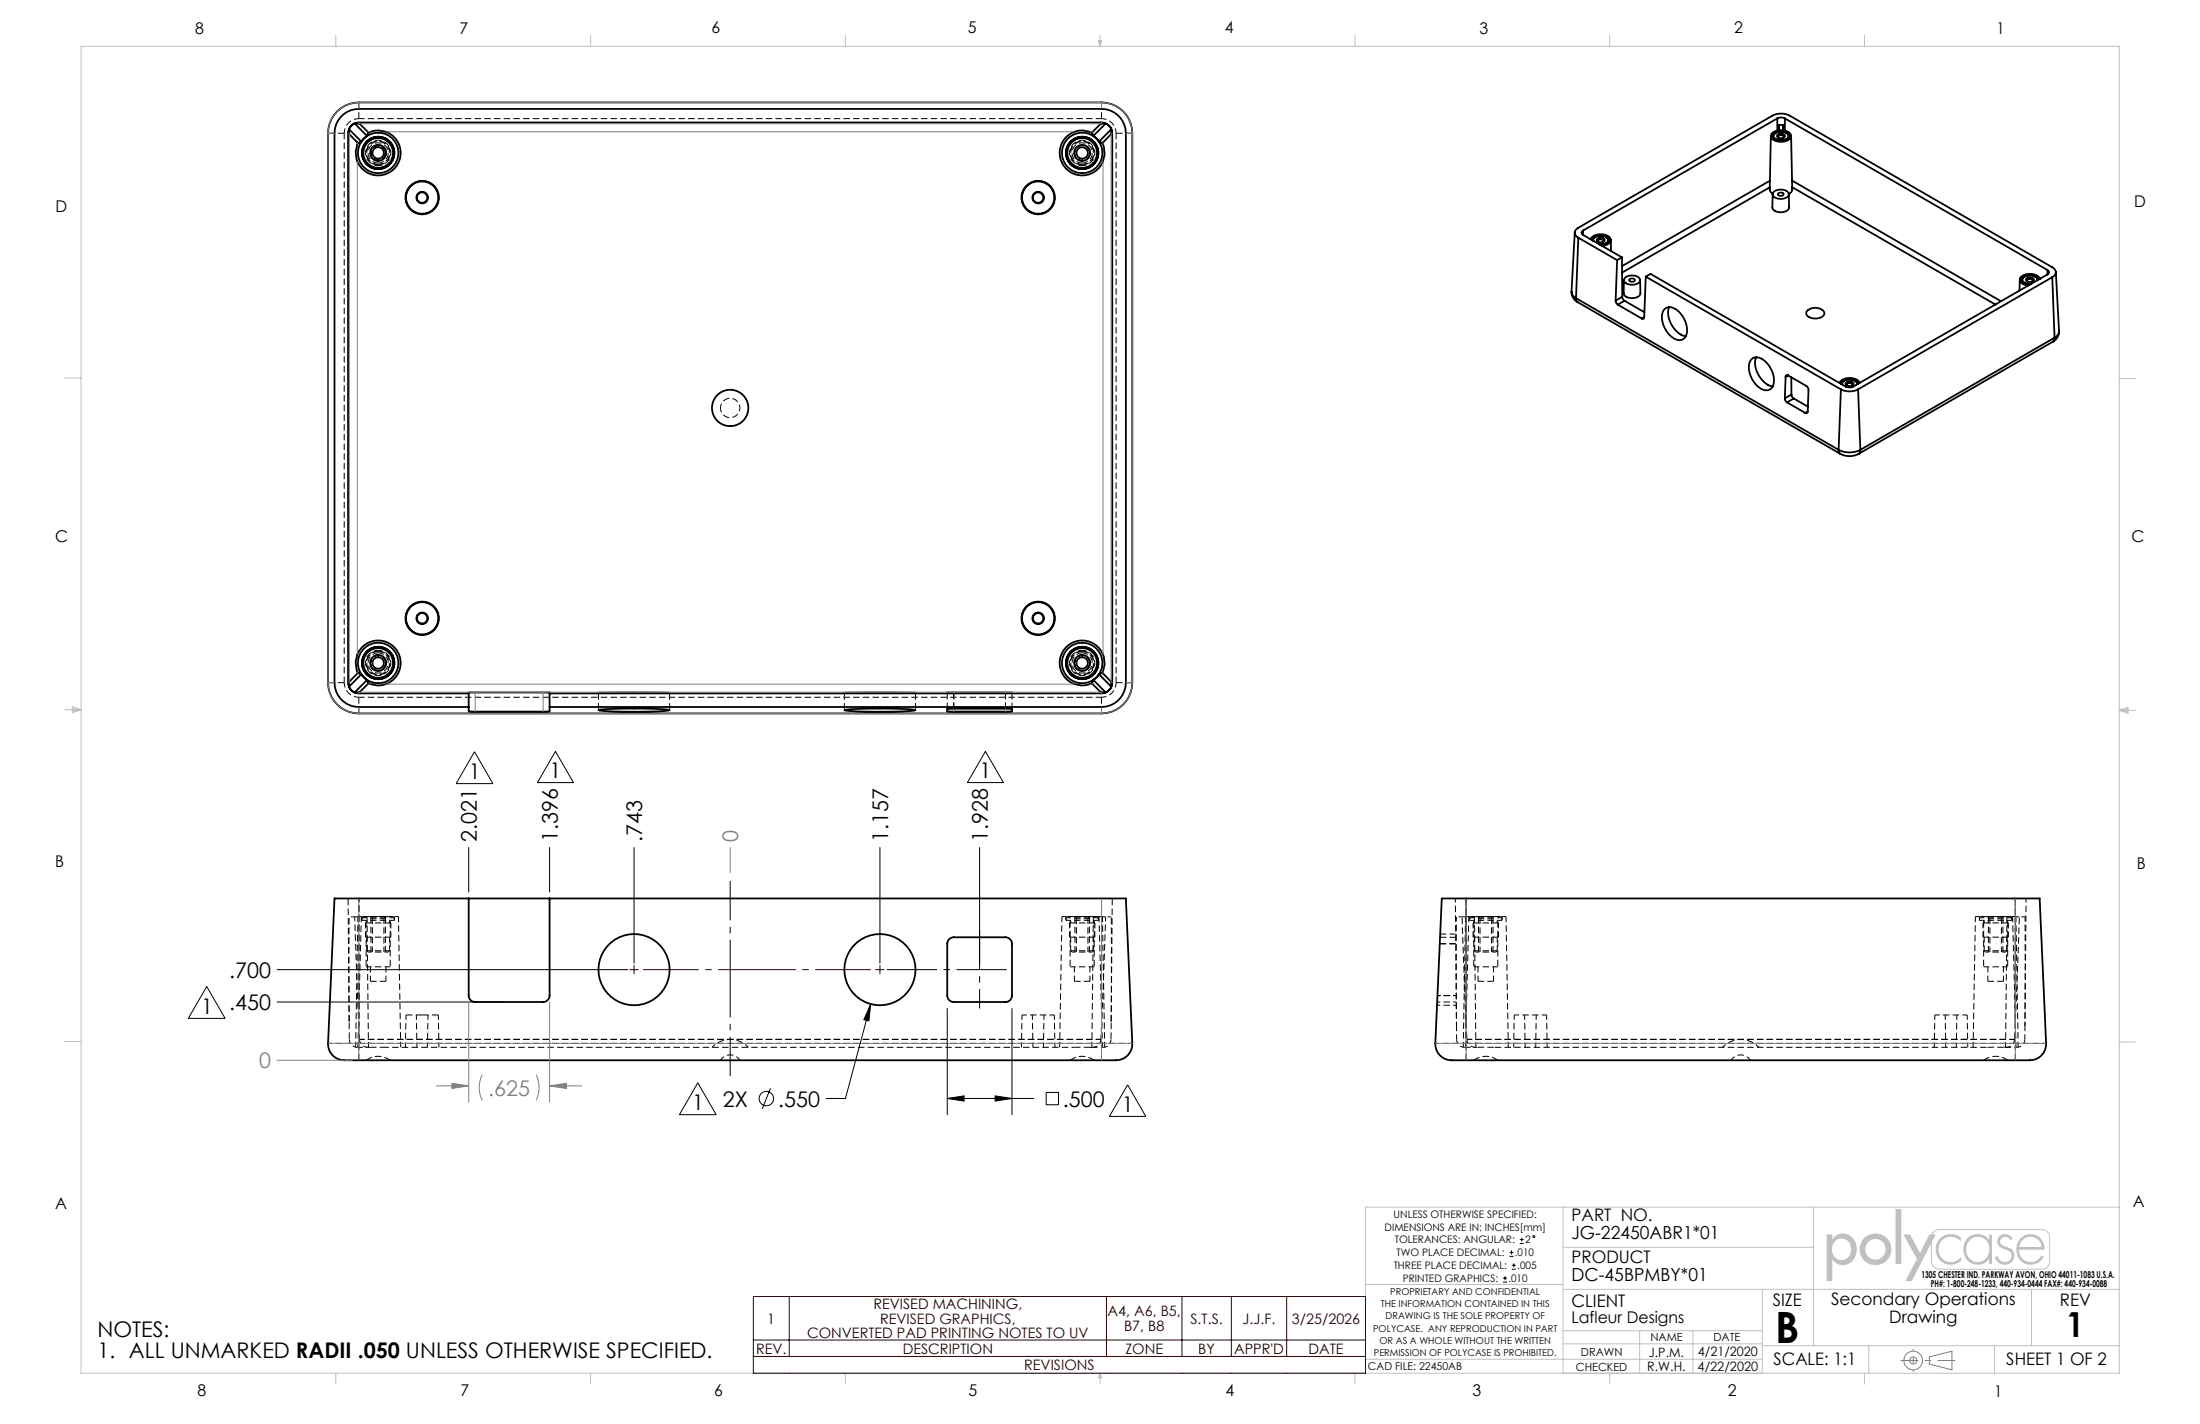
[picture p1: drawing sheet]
<svg xmlns="http://www.w3.org/2000/svg" width="432mm" height="279mm" viewBox="0 0 432 279" stroke-linecap="round" stroke-linejoin="round" font-family="sans-serif">
<g fill="none" stroke="#000" stroke-width=".2" stroke-dasharray="1.3 .6" stroke-dashoffset=".3" stroke-linecap="butt">
<path d="M67.6 26.1a2.87 2.87 0 0 1 2.8-2.8M74.2 32.3a2.25 2.25 0 0 0 2.1-3.3 2.25 2.25 0 0 0-3.8-.4 2.25 2.25 0 0 0 1.2 3.6l.5 .1M212.4 32.3a2.25 2.25 0 0 1-2-3.3 2.25 2.25 0 0 1 3.7-.4 2.25 2.25 0 0 1-1.1 3.6l-.6 .1M216.2 23.3a2.87 2.87 0 0 1 2.9 2.8M70.4 136.8a2.87 2.87 0 0 1-2.8-2.9M74.2 127.8a2.25 2.25 0 0 1 2.1 3.2 2.25 2.25 0 0 1-3.8 .5 2.25 2.25 0 0 1 1.2-3.6l.5-.1M212.4 127.8a2.25 2.25 0 0 0-2 3.2 2.25 2.25 0 0 0 3.7 .5 2.25 2.25 0 0 0-1.1-3.6l-.6-.1M219.1 133.9a2.87 2.87 0 0 1-2.9 2.9M72.6 179.8l.5 .5M210.8 179.8l.5 .5M290 179.8l.5 .5M390.1 179.8l.5 .5"/>
<path d="M72 183.9v2.6M75.4 180.3l.4-.5M76.5 186.5h-4.5M76.5 186.5v-2.6M77.4 180.1h-6.4M77.4 180.6h-6.4M79.7 199.1l-.1 6.4M81.7 199.1l.1 6.4M200.6 199.1h6.3M200.6 199.1l-.1 6.4M202.6 199.1l.1 6.4M209.2 180.6h6.4"/>
<path d="M209.2 180.1h6.4M210.2 186.5h4.4M210.2 183.9v2.6M213.5 180.3l.5-.5M214.6 186.5v-2.6M288.4 180.6h6.4M288.4 180.1h6.4M289.4 186.5h4.5M289.4 183.9v2.6M292.7 180.3l.5-.5M293.9 186.5v-2.6M297.2 199.1h6.4"/>
<path d="M297.2 199.1l-.1 6.4M299.2 199.1l.1 6.4M379.8 199.1h6.3M379.8 199.1l-.2 6.4M381.8 199.1l.1 6.4M389.4 183.9v2.6M392.8 180.3l.5-.5M393.9 186.5h-4.5M393.9 186.5v-2.6M394.9 180.1h-6.4M394.9 180.6h-6.4M70.5 203.9l-.1-2.6"/>
<path d="M70.5 203.9h145.6M83.9 205.5l.1-6.4M86.1 205.5l-.1-6.4M145.2 208a2.24 2.24 0 0 0-3.8 0M204.8 205.5l.1-6.4M207.1 205.5l-.2-6.4M216.1 203.9l.1-2.6M216.1 203.9h-145.6M285.9 203.9v-2.6M289.6 205.5a1.66 1.66 0 0 1-1.7-1.6M301.4 205.5l.1-6.4M303.7 205.5l-.1-6.4"/>
<path d="M343.6 208a2.24 2.24 0 0 0-3.9 0M384 205.5l.1-6.4M386.2 205.5l-.1-6.4M393.8 205.5a1.66 1.66 0 0 0 1.6-1.6M397.4 203.9v-2.6"/>
</g>
<g fill="none" stroke="#000" stroke-width=".2" stroke-dasharray="1.3 .6" stroke-dashoffset=".6" stroke-linecap="butt">
<path d="M74.2 31.5a1.52 1.52 0 0 0 1.4-2.1 1.52 1.52 0 0 0-2.5-.4 1.52 1.52 0 0 0 .7 2.5h.4M212.4 31.5a1.52 1.52 0 0 1-1.4-2.1 1.52 1.52 0 0 1 2.5-.4 1.52 1.52 0 0 1-.6 2.5h-.5M74.2 128.6a1.52 1.52 0 0 1 1.4 2.1 1.52 1.52 0 0 1-2.5 .4 1.52 1.52 0 0 1 .7-2.5h.4M212.4 128.6a1.52 1.52 0 0 0-1.4 2.1 1.52 1.52 0 0 0 2.5 .4 1.52 1.52 0 0 0-.6-2.5h-.5M69.6 179.9h-1.1M70.2 179.8h4M74.2 179.8h4M77.1 179.8h-5.8M209.5 179.8h5.8M218.1 179.9h-1.1M287 179.9h-1.2M288.7 179.8h5.8"/>
<path d="M394.6 179.8h-5.8M397.5 179.9h-1.2M282 197.2h3.8"/>
</g>
<g fill="none" stroke="#000" stroke-width=".2" stroke-dasharray="1.3 .6" stroke-dashoffset=".1" stroke-linecap="butt">
<path d="M70.4 23.3h145.8M74.2 32a1.99 1.99 0 0 0 1.8-2.8 1.99 1.99 0 0 0-3.3-.5 1.99 1.99 0 0 0 1 3.2l.5 .1M212.4 32a1.99 1.99 0 0 1-1.8-2.8 1.99 1.99 0 0 1 3.3-.5 1.99 1.99 0 0 1-1 3.2l-.5 .1M219.1 26.1v107.8M67.6 133.9v-107.8M74.2 128.1a1.99 1.99 0 0 1 1.8 2.8 1.99 1.99 0 0 1-3.3 .5 1.99 1.99 0 0 1 1-3.2l.5-.1M187.2 139.1v-3.1M187.2 136v3.1M197.4 136v3.1M197.4 139.1v-3.1M212.4 128.1a1.99 1.99 0 0 0-1.8 2.8 1.99 1.99 0 0 0 3.3 .5 1.99 1.99 0 0 0-1-3.2l-.5-.1M216.2 136.8h-145.8"/>
<path d="M75.7 192.5h-3M76.7 183.9h-5M76.7 181.1h-5M209.9 183.9h5M209.9 181.1h5M210.9 192.5h3M285.7 183.3h-3M285.7 183.9h-3.1M289.1 183.9h5M289.1 181.1h5M290.1 192.5h3M393.2 192.5h-3"/>
<path d="M394.2 181.1h-5M394.2 183.9h-5M72.7 205.5h3M210.9 205.5h3M216.2 204.7h-145.8M395.6 204.7h-107.8"/>
</g>
<g fill="none" stroke="#000" stroke-width=".2" stroke-dasharray="1.3 .6" stroke-dashoffset=".5" stroke-linecap="butt">
<path d="M74.2 32.5a2.49 2.49 0 0 0 2.3-3.6 2.49 2.49 0 0 0-4.2-.5 2.49 2.49 0 0 0 1.3 4l.6 .1M212.4 32.5a2.49 2.49 0 0 1-2.2-3.6 2.49 2.49 0 0 1 4.1-.5 2.49 2.49 0 0 1-1.3 4l-.6 .1M74.2 127.6a2.49 2.49 0 0 1 2.3 3.5 2.49 2.49 0 0 1-4.2 .6 2.49 2.49 0 0 1 1.3-4l.6-.1M212.4 127.6a2.49 2.49 0 0 0-2.2 3.5 2.49 2.49 0 0 0 4.1 .6 2.49 2.49 0 0 0-1.3-4l-.6-.1M208.4 179.8h8M287.6 179.8h8M387.7 179.8h8M75.4 180.3h-2.3M76.2 186.8h-4M210.4 186.8h4M211.3 180.3h2.2M289.6 186.8h4"/>
<path d="M290.5 180.3h2.2M392.8 180.3h-2.2M393.7 186.8h-4M70.4 201.3v-25M70.4 204.7h-6M216.2 201.3v-25M222.2 204.7h-6M285.9 201.3l-.3-25M287.8 204.7h-6.1M397.4 201.3l.3-25M401.6 204.7h-6"/>
</g>
<g fill="none" stroke="#000" stroke-width=".2" stroke-dasharray="1.3 .6" stroke-dashoffset=".4" stroke-linecap="butt">
<path d="M141.4 80a1.91 1.91 0 0 0 2.7 1.8 1.91 1.91 0 0 0 .4-3.2 1.91 1.91 0 0 0-3 .9l-.1 .5M69.6 179.9h2.4M71 179.8v.8M209.2 179.8v.8M214.6 179.9h2.4M287 179.9h2.4M288.4 179.8v.8M388.5 179.8v.8M393.9 179.9h2.4M77.4 180.6v-.8M215.6 180.6v-.8M294.8 180.6v-.8"/>
<path d="M394.9 180.6v-.8M70.1 205.5a1.57 1.57 0 0 1-1.5-1.6M70.4 201.3l-.8-21.4M72.2 205.5a1.64 1.64 0 0 1-1.7-1.6M146.9 205.5a4.9 4.9 0 0 0-7.2 0M214.5 205.5a1.64 1.64 0 0 0 1.6-1.6M216.2 201.3l.8-21.4M216.5 205.5a1.57 1.57 0 0 0 1.6-1.6M285.9 201.3l-.1-21.4M287.5 205.5a1.57 1.57 0 0 1-1.6-1.6M345.2 205.5a4.9 4.9 0 0 0-7.1 0M395.8 205.5a1.57 1.57 0 0 0 1.6-1.6"/>
<path d="M397.4 201.3l.1-21.4"/>
</g>
<path d="M68.5 200.6v-20.7M218.1 200.6v-20.7M287.8 200.6l-.8-20.7M395.6 200.6l.7-20.7" fill="none" stroke="#000" stroke-width=".2" stroke-dasharray="1.3 .6" stroke-dashoffset="-.2" stroke-linecap="butt"/>
<g fill="none" stroke="#000" stroke-width=".2" stroke-dasharray="1.3 .6" stroke-dashoffset="-.1" stroke-linecap="butt">
<path d="M74.2 32.4a2.36 2.36 0 0 0 2.2-3.4 2.36 2.36 0 0 0-4-.5 2.36 2.36 0 0 0 1.3 3.8l.5 .1M212.4 32.4a2.36 2.36 0 0 1-2.1-3.4 2.36 2.36 0 0 1 3.9-.5 2.36 2.36 0 0 1-1.2 3.8l-.6 .1M74.2 127.7a2.36 2.36 0 0 1 2.2 3.4 2.36 2.36 0 0 1-4 .5 2.36 2.36 0 0 1 1.3-3.8l.5-.1M117.5 135.9v3.4M131.4 139.3v-3.4M165.7 135.9v3.4M179.7 139.3v-3.4M212.4 127.7a2.36 2.36 0 0 0-2.1 3.4 2.36 2.36 0 0 0 3.9 .5 2.36 2.36 0 0 0-1.2-3.8l-.6-.1M71.9 180.6v9.1M76.6 189.7v-9.1M210 180.6v9.1M214.8 189.7v-9.1"/>
<path d="M289.3 180.6v9.1M294 189.7v-9.1M389.3 180.6v9.1M394.1 189.7v-9.1M68.5 200.6l-.2-24.3M68.6 203.9l-.1-3.3M70.4 204.7v3.3M216.2 204.7v3.3M218.1 203.9v-3.3M218.1 200.6l.2-24.3M287.8 200.6v-24.3M287.8 204.7v3.3"/>
<path d="M287.9 203.9l-.1-3.3M289.9 205.5h3.4M293.3 205.5h96.7M390 205.5h3.4M395.4 203.9l.2-3.3M395.6 200.6v-24.3M395.6 204.7v3.3"/>
</g>
<g fill="none" stroke="#000" stroke-width=".2" stroke-dasharray="1.3 .6" stroke-dashoffset=".2" stroke-linecap="butt">
<path d="M70.2 179.8l-.4 25.7M72 179.9l.3 25.6M208.4 179.8l-.4 25.7M287.6 179.8l-.4 25.7M387.7 179.8l-.4 25.7M395 179.9l.7 25.6M71.7 181.1v2.8M72.7 189.7v2.8M73.1 180.3v6.5M75.4 186.8v-6.5M75.7 192.5v-2.8M76.6 189.7h-4.7"/>
<path d="M76.7 183.9v-2.8M209.9 181.1v2.8M210 189.7h4.8M210.9 189.7v2.8M211.3 180.3v6.5M213.5 186.8v-6.5M213.9 192.5v-2.8M214.9 183.9v-2.8M289.1 181.1v2.8M289.3 189.7h4.7M290.1 189.7v2.8M290.5 180.3v6.5"/>
<path d="M292.7 186.8v-6.5M293.1 192.5v-2.8M294.1 183.9v-2.8M389.2 181.1v2.8M390.2 189.7v2.8M390.6 180.3v6.5M392.8 186.8v-6.5M393.2 192.5v-2.8M394.1 189.7h-4.8M394.2 183.9v-2.8M70.3 205.5l.6-25.6M78.6 205.5l-.4-25.7"/>
<path d="M214.3 205.5l.3-25.6M216.4 205.5l-.7-25.6M216.8 205.5l-.4-25.7M287.6 205.5l.7-25.6M287.9 203.9h107.5M289.7 205.5l-.3-25.6M296 205.5l-.4-25.7M393.6 205.5l.3-25.6M395.4 203.9h-107.5M396.1 205.5l-.4-25.7"/>
</g>
<g fill="none" stroke="#000" stroke-width=".2" stroke-dasharray="1.3 .6" stroke-linecap="butt">
<path d="M64.4 26.1h3.2M70.4 20.1v3.2M216.2 20.1v3.2M219.1 26.1h3.1M64.4 133.9h3.2M70.4 136.8v3.2M185.9 136v3.1M198.6 139.1v-3.1M216.2 136.8v3.2M219.1 133.9h3.1M71.3 179.8l-.3 .3M209.5 179.8l-.3 .3"/>
<path d="M288.7 179.8l-.3 .3M388.8 179.8l-.3 .3M71 180.1v.5M72 186.5l.2 .3M72 180.6v.5M76.2 186.8l.3-.3M76.5 181.1v-.5M77.4 180.1l-.3-.3M77.4 180.6v-.5M79.7 199.1h3.2M82.9 199.1h3.1M209.2 180.1v.5"/>
<path d="M210.2 186.5l.2 .3M210.2 180.6v.5M214.4 186.8l.2-.3M214.6 181.1v-.5M215.6 180.6v-.5M215.6 180.1l-.3-.3M282.6 185.2h3.1M285.7 185.2h-3.1M288.4 180.1v.5M289.4 186.5l.2 .3M289.4 180.6v.5M293.6 186.8l.3-.3"/>
<path d="M293.9 181.1v-.5M294.8 180.6v-.5M294.8 180.1l-.3-.3M388.5 180.1v.5M389.4 180.6v.5M389.4 186.5l.3 .3M393.7 186.8l.2-.3M393.9 181.1v-.5M394.9 180.1l-.3-.3M394.9 180.6v-.5M70.1 205.5h.2M72.2 205.5h.5"/>
<path d="M76.6 208a3.9 3.9 0 0 0-4.7 0M213.9 205.5h.6M214.8 208a3.9 3.9 0 0 0-4.8 0M216.5 205.5h-.1M287.5 205.5h.1M289.6 205.5h.3M294 208a3.9 3.9 0 0 0-4.7 0M393.4 205.5h.4M394.1 208a3.9 3.9 0 0 0-4.8 0M395.8 205.5h-.1"/>
</g>
<path d="M282.1 196.6h3.7M282.1 195.3h3.7M285.8 195.3h-3.7M70.4 204.7v-28.4M75.7 205.5h135.2M216.2 204.7v-28.4M287.8 204.7v-28.4M395.6 204.7v-28.4" fill="none" stroke="#000" stroke-width=".2" stroke-dasharray="1.3 .6" stroke-dashoffset=".7" stroke-linecap="butt"/>
<path d="M72.2 205.5h-1.9M216.4 205.5h-1.9M289.6 205.5h-2M395.7 205.5h-1.9" fill="none" stroke="#000" stroke-width=".2" stroke-dasharray="1.3 .6" stroke-dashoffset="1" stroke-linecap="butt"/>
<g fill="none" stroke="#000" stroke-width=".35">
<path d="M66.2 21.9a6 6 0 0 1 4.2-1.8h145.8a6 6 0 0 1 6 6v107.8a6 6 0 0 1-6 6.1h-145.8a6 6 0 0 1-6-6.1v-107.8a6 6 0 0 1 1.8-4.2zM68.5 25.4v.5a1.27 1.27 0 0 0 .8 1.2l1 1M68.5 25.4l2.4 2.4M69.6 24.2h.5a.94 .94 0 0 1 .9 .5l1.3 1.3M69.6 24.2a2.08 2.08 0 0 0-1.1 1.2M69.6 24.2l2.4 2.5M70.9 27.8l-.6 .3M72 26.7l-1.1 1.1M72.3 26l.2-.1a4.4 4.4 0 0 1 6.1 3.6 4.4 4.4 0 0 1-5.1 4.9 4.4 4.4 0 0 1-3.2-6.3M72.3 26l-.3 .7M214.3 26l-.1-.1a4.4 4.4 0 0 0-6.2 3.6 4.4 4.4 0 0 0 5.1 4.9 4.4 4.4 0 0 0 3.3-6.3M214.3 26l.3 .7"/>
<path d="M214.6 26.7l1.1 1.1M215.7 27.8l.7 .3M217 24.2a2.08 2.08 0 0 1 1.1 1.2M217 24.2h-.5a.94 .94 0 0 0-.9 .5l-1.3 1.3M217 24.2l-2.4 2.5M218.1 25.4v.5a1.27 1.27 0 0 1-.7 1.2l-1 1M218.1 25.4l-2.4 2.4M347.4 36.8l-29 16.7M347.4 35.5l-29 16.7M347.6 26.7l-.3 10.4 .2 .5 .4 .4M347.8 26.2a2.65 2.65 0 0 1 3.7 .2 1.28 1.28 0 0 1-1.4 1.4 2.24 2.24 0 0 1-2.5-1zM348.1 37.7a2.07 2.07 0 0 1 3 .3 1.21 1.21 0 0 1-1.5 1 1.39 1.39 0 0 1-1.7-.9z"/>
<path d="M348.1 26.3a2.08 2.08 0 0 1 3 .2 1.22 1.22 0 0 1-1.5 1.1 1.4 1.4 0 0 1-1.6-1zM348.3 26.2a1.9 1.9 0 0 1 2.7 .4 1.27 1.27 0 0 1-1.6 .9 .96 .96 0 0 1-1.2-1.1zM348.5 26.1l-.4 .3-.1 .4M348.8 26.5a1 1 0 0 1 1.5 .2 .88 .88 0 0 1-.8 .4 .88 .88 0 0 1-.7-.5zM348.8 23.2a1.65 1.65 0 0 1 1.5 0M348.8 23.2l-38.1 22M348.8 23.2l.1 2.4M349 37.9a.61 .61 0 0 1 1.1 .3 .64 .64 0 0 1-1.1-.2zM349.1 27h-.1a.56 .56 0 0 1 .5-.5 .56 .56 0 0 1 .6 .3l-.1 .2M350 24.6h-.8l-.1 1M350 24.6v1M350.3 23.2l51.6 29.8"/>
<path d="M350.3 23.2v2.4M350.6 26.1l.4 .3 .1 .4M351.5 26.7l.3 10.4-.3 .6-.4 .4 .1 2.6a1.68 1.68 0 0 1-2.3 .9l-.8-.4-.2-.3v-2.8M351.7 35.4l41 23.7M351.8 36.7l39.8 23M308.4 57.2l.2 .6 .7 .7M308.5 57.2a2.23 2.23 0 0 0 1.2 2.1M309.1 45.6l-.7 11.6M309.3 58.5l.1 .5 .3 .3M309.3 58.5l51.6 29.8M309.7 59.3l51.5 29.7M309.8 46.6a1.03 1.03 0 0 1-.7-.9 1.03 1.03 0 0 1 .7-1l38.1-22a3.7 3.7 0 0 1 3.4 0l51.5 29.7a1.03 1.03 0 0 1 .7 1 1.03 1.03 0 0 1-.7 1"/>
<path d="M309.8 46.6l7.6 4.4M309.8 46.6l-.5 11.9M310.7 45.2a.45 .45 0 0 0-.3 .5 .45 .45 0 0 0 .3 .4l7.6 4.4M310.7 45.2v.9M312.2 47a2.5 2.5 0 0 1 3.9-.2 1.13 1.13 0 0 1-1.2 1.4h-.5M312.2 46.9h-.1M313.1 46.5l-.3 .3-.2 .4a1.58 1.58 0 0 1 2.1-1 .82 .82 0 0 1 .9 .5 .82 .82 0 0 1-.2 1l-.5 .2-.8 .1M313.5 46.9a.94 .94 0 0 1 1.5 .2 .95 .95 0 0 1-1.6 0zM313.7 47.5a.49 .49 0 0 1 .3-.6 .49 .49 0 0 1 .6 .2l.1 .2-.1 .2M315.2 46.5a.68 .68 0 0 1 .4 .8 .68 .68 0 0 1-.6 .5l-1.1 .1M315.2 46.5a1.84 1.84 0 0 0-2.5 .5v.3M315.2 46.5l.5 .4 .1 .3"/>
<path d="M316.2 47.1v2.2M317.1 59l.1 .4 .3 .4M317.4 51l-.3 8M317.5 59.8l4.7 2.7M318.3 50.5l-.9 .5M318.3 50.5l.1 7.7M318.4 58.2l.2 .5 .3 .3M318.4 58.2l-1.3 .8M318.7 54.9v2.6a1.84 1.84 0 0 0 2.7 .8l.4-.3 .2-.4-.1-2.7M318.9 59l3.9 2.3M318.9 59l-1.4 .8M318.9 54.5a2.07 2.07 0 0 1 3 .3 1.21 1.21 0 0 1-1.5 1.1 1.39 1.39 0 0 1-1.7-1z"/>
<path d="M319.9 54.8a.61 .61 0 0 1 1 .2 .64 .64 0 0 1-1.1-.1zM323 54.3l38.3 22.1M323 54.3l-.3 7.9M396.4 54.9v2.1M397.4 54.3l-.4 .3-.2 .4M397.7 54.7a1 1 0 0 1 1.5 .2 .88 .88 0 0 1-.8 .4 .88 .88 0 0 1-.8-.5zM397.9 55.2a.56 .56 0 0 1 .4-.5 .56 .56 0 0 1 .7 .3l-.1 .2M399.4 54.3l.5 .3 .1 .3a1.75 1.75 0 0 0-2.6-.7 .75 .75 0 0 0-.6 .8 .75 .75 0 0 0 .7 .7l1 .1M399.8 55a1.04 1.04 0 0 0-1.2-1 1.27 1.27 0 0 0-1.6 1 1.57 1.57 0 0 0 1.6 .7M400.4 54.7a2.47 2.47 0 0 0-4 0 1.4 1.4 0 0 0 1.7 1.3M400.4 54.7h.1M401.9 53.8l-38.2 22a1.65 1.65 0 0 1-1.4 0l-38.3-22.1-1 .6"/>
<path d="M401.9 53a.45 .45 0 0 1 .3 .4 .45 .45 0 0 1-.3 .4M401.9 53v.9M402.8 54.4l-38.1 22M402.8 54.4l.5 11.9M403.5 53.4l.6 11.6M322.7 62.2l-.5 .3M322.7 62.2a.29 .29 0 0 1-.1 .3 .29 .29 0 0 1-.4 0M326.6 60.7a1.75 1.75 0 0 1 2.5 .1 4.8 4.8 0 0 1 1.8 5.2 1.64 1.64 0 0 1-2.7 .2 4.8 4.8 0 0 1-1.7-5.2zM327.6 60.3a4.8 4.8 0 0 0 2.3 5.3l1 .4M343.7 70.6a1.75 1.75 0 0 1 2.5 .1 4.8 4.8 0 0 1 1.7 5.2 1.64 1.64 0 0 1-2.6 .1 4.8 4.8 0 0 1-1.8-5.2zM344.7 70.1a4.8 4.8 0 0 0 2.2 5.4l1 .3M350.3 78.2l.1 .4 .3 .4"/>
<path d="M350.5 73.9l-.2 4.3M350.7 79l3.6 2M350.9 73.7l3.6 2 .3 .4 .2 .4-.2 4.3M350.9 73.7a.29 .29 0 0 0-.3-.1 .29 .29 0 0 0-.1 .3M350.9 73.7l-.4 .2M351.6 74v3.4M351.6 77.4l.1 .5 .4 .3M351.6 77.4l-1.3 .8M352.1 78.2l-1.4 .8M352.1 78.2l2.7 1.6M354.8 60.9a2.26 2.26 0 0 1 3.2 .4 1.21 1.21 0 0 1-1.4 1.2 1.81 1.81 0 0 1-2.1-1zM361.3 76.4a3.7 3.7 0 0 0 3.4 0"/>
<path d="M361.3 76.4l-.4 11.9M362 74.7l-.4 .3-.2 .4a1.58 1.58 0 0 1 2.2-1l.8 .4 .2 .5-.5-.6M362.4 75.1a.94 .94 0 0 1 1.4 .2 .95 .95 0 0 1-1.6 0zM362.6 75.7a.49 .49 0 0 1 .2-.6 .49 .49 0 0 1 .6 .2l.2 .2-.1 .2M364.1 74.7a1.84 1.84 0 0 0-2.5 .5v.3M364.1 74.7l.3 .3 .1 .4M364.7 76.4l.4 11.9M365 75.1a2.5 2.5 0 0 0-3.9-.1v.2M402.9 67l-38.1 22M403.3 66.3l-.1 .4-.3 .3M403.3 66.3l-38.2 22M404.1 65a2.23 2.23 0 0 1-1.2 2"/>
<path d="M404.1 65l-.1 .6-.7 .7M354.8 80.8a.29 .29 0 0 1-.1 .3 .29 .29 0 0 1-.4-.1M354.8 80.8l-.5 .2M360.9 88.3a4.7 4.7 0 0 0 4.2 0M360.9 88.3v.4l.3 .3M361.2 89a3.8 3.8 0 0 0 3.6 0M365.1 88.3v.4l-.3 .3M68.5 134.7a2.08 2.08 0 0 0 1.1 1.2M70.3 132l-.8 .7a2.16 2.16 0 0 0-1 1.4v.6M70.3 132l-.1-.1a4.4 4.4 0 0 1 3.4-6.2 4.4 4.4 0 0 1 5 5.1 4.4 4.4 0 0 1-6.3 3.3M70.3 132l.6 .3M70.9 132.3l1.1 1.1"/>
<path d="M70.9 132.3l-2.4 2.4M72 133.4l.3 .7M72 133.4l-2.4 2.5M72.3 134.1l-1 1a1.52 1.52 0 0 1-1.7 .8M92 138.7h-21.6a4.8 4.8 0 0 1-4.7-4.8v-107.8a4.8 4.8 0 0 1 4.7-4.7h145.8a4.8 4.8 0 0 1 4.8 4.7v107.8a4.8 4.8 0 0 1-4.8 4.8h-108.3M92 136.1h-21.6a2.11 2.11 0 0 1-2.1-2.2v-107.8a2.11 2.11 0 0 1 2.1-2.1h145.8a2.11 2.11 0 0 1 2.1 2.1v107.8a2.11 2.11 0 0 1-2.1 2.2h-108.3M92 135.9h15.9v3.7h-15.9zM117.5 135.9h13.9zM117.5 139.3a78.7 78.7 0 0 1 13.9 0 78.7 78.7 0 0 1-13.9 0zM165.7 135.9h14zM165.7 139.3a78.7 78.7 0 0 1 14 0 78.7 78.7 0 0 1-14 0zM185.9 135.9l12.7 .1z"/>
<path d="M185.9 139.1h12.2h.5v.5h-12.1h-.6zM214.3 134.1l1 1a1.52 1.52 0 0 0 1.7 .8M214.6 133.4l-.3 .7M214.6 133.4l2.4 2.5M215.7 132.3l-1.1 1.1M215.7 132.3l2.4 2.4M216.4 132l.7 .7a2.16 2.16 0 0 1 1 1.4v.6M216.4 132v-.1a4.4 4.4 0 0 0-3.4-6.2 4.4 4.4 0 0 0-5 5.1 4.4 4.4 0 0 0 6.3 3.3M216.4 132l-.7 .3M218.1 134.7a2.08 2.08 0 0 1-1.1 1.2M65.7 176.3h155.3l1.2 28.4a3.4 3.4 0 0 1-4 3.3h-149.4a4.8 4.8 0 0 1-3.5-.9 3.2 3.2 0 0 1-.9-2.4zM92 176.3v19a1.27 1.27 0 0 0 1.3 1.3h13.3a1.27 1.27 0 0 0 1.3-1.3v-19"/>
<path d="M283 176.3h117.3l1.3 28.4a3.4 3.4 0 0 1-4 3.3h-111.4a4.8 4.8 0 0 1-3.6-.9 3.2 3.2 0 0 1-.9-2.4zM186.2 184.4l.4-.3 .6-.2h10.2a1.27 1.27 0 0 1 1.2 1.3v10.1a1.27 1.27 0 0 1-1.2 1.3h-10.2a1.27 1.27 0 0 1-1.3-1.3v-10.1z"/>
<circle cx="74.2" cy="30" r="1.13"/>
<circle cx="74.2" cy="30" r="1.59"/>
<circle cx="74.2" cy="30" r="3.2"/>
<circle cx="74.2" cy="30" r="4"/>
<circle cx="74.2" cy="30" r="2.92"/>
<circle cx="82.9" cy="38.8" r="3.3"/>
<circle cx="82.9" cy="38.8" r="1.03"/>
<circle cx="82.9" cy="38.8" r="1.14"/>
<circle cx="82.9" cy="38.8" r="3.2"/>
<circle cx="203.8" cy="38.8" r="3.3"/>
<circle cx="203.8" cy="38.8" r="1.03"/>
<circle cx="203.8" cy="38.8" r="1.14"/>
<circle cx="203.8" cy="38.8" r="3.2"/>
<circle cx="212.4" cy="30" r="2.92"/>
<circle cx="212.4" cy="30" r="4"/>
<circle cx="212.4" cy="30" r="1.13"/>
<circle cx="212.4" cy="30" r="3.2"/>
<circle cx="212.4" cy="30" r="1.59"/>
<circle cx="143.3" cy="80" r="3.6"/>
<circle cx="74.2" cy="130.1" r="1.59"/>
<circle cx="74.2" cy="130.1" r="4"/>
<circle cx="74.2" cy="130.1" r="3.2"/>
<circle cx="74.2" cy="130.1" r="1.13"/>
<circle cx="74.2" cy="130.1" r="2.92"/>
<circle cx="82.9" cy="121.3" r="3.3"/>
<circle cx="82.9" cy="121.3" r="1.03"/>
<circle cx="82.9" cy="121.3" r="1.14"/>
<circle cx="82.9" cy="121.3" r="3.2"/>
<circle cx="203.8" cy="121.3" r="3.3"/>
<circle cx="203.8" cy="121.3" r="1.03"/>
<circle cx="203.8" cy="121.3" r="3.2"/>
<circle cx="203.8" cy="121.3" r="1.14"/>
<circle cx="212.4" cy="130.1" r="1.13"/>
<circle cx="212.4" cy="130.1" r="4"/>
<circle cx="212.4" cy="130.1" r="2.92"/>
<circle cx="212.4" cy="130.1" r="1.59"/>
<circle cx="212.4" cy="130.1" r="3.2"/>
<circle cx="124.4" cy="190.3" r="7"/>
<circle cx="172.7" cy="190.3" r="7"/>
</g>
<g fill="none" stroke="#808080" stroke-width=".2">
<path d="M64.4 26.1h1.3M64.4 26.1v107.8M68.3 26.1h.2M68.6 26.3v107.5M70.1 27.9v.4M70.1 31.7v96.7M70.4 20.1a6 6 0 0 0-6 6M70.4 20.1v1.3M70.4 24v.3M70.4 20.1h145.8M70.5 24.3h145.6M72.2 25.9h.5"/>
<path d="M75.7 25.9h135.2M213.9 25.9h.6M216.2 20.1a6 6 0 0 1 6 6M216.2 20.1v1.3M216.2 24v.3M216.5 27.9v.4M216.5 31.7v96.7M218.1 26.3v107.5M218.1 26.1h.2M221 26.1h1.2M222.2 26.1v107.8M64.4 133.9h1.3"/>
<path d="M64.4 133.9a6 6 0 0 0 6 6.1M68.3 133.9h.2M70.1 131.8v.3M70.4 135.8v.3M70.4 138.7v1.3M70.4 140h145.8M70.5 135.8h145.6M72.2 134.2h.5M75.7 134.2h135.2M93.3 135.9v3.7M106.6 135.9v3.7M187.2 135.9v.1"/>
<path d="M187.2 139.1v.5M197.4 135.9v.1M197.4 139.1v.5M213.9 134.2h.6M216.2 135.8v.3M216.2 138.7v1.3M216.5 131.8v.3M218.1 133.9h.2M221 133.9h1.2M222.2 133.9a6 6 0 0 1-6 6.1M70.4 176.3v28.4M216.2 176.3v28.4"/>
<path d="M287.8 176.3v28.4M395.6 176.3v28.4M64.4 204.7h6M70.4 204.7v3.3M70.4 204.7h145.8M216.2 204.7v3.3M216.2 204.7h6M281.7 204.7h6.1M287.8 204.7v3.3M287.8 204.7h107.8M395.6 204.7v3.3M395.6 204.7h6"/>
<path d="M378.7 266.2l4.4-1.1v3.7l-4.4-1.2z"/>
<circle cx="375.5" cy="266.9" r="1.83"/>
<circle cx="375.5" cy="266.9" r=".7"/>
</g>
<path d="M373.1 266.9h10.6" fill="none" stroke="#808080" stroke-width=".2" stroke-dasharray="15.2 1.3 1.3 1.3" stroke-dashoffset="11.8" stroke-linecap="butt"/>
<path d="M375.5 264.7v4.5" fill="none" stroke="#808080" stroke-width=".2" stroke-dasharray="15.2 1.3 1.3 1.3" stroke-dashoffset="14.9" stroke-linecap="butt"/>
<g fill="none" stroke="#c0c0c0" stroke-width=".2">
<path d="M15.9 9.1h400.1v260.3h-400.1zM65.9 6.9v2.2M115.9 6.9v2.2M165.9 6.9v2.2M215.6 8h.6l-.3 1.1zM215.7 8l.2 1.1M215.9 6.9v2.2M216.1 8l-.2 1.1M265.9 6.9v2.2M315.9 6.9v2.2M365.9 6.9v2.2M12.7 74.2h3.2"/>
<path d="M416 74.3h3.1M12.7 139.3h3.2M14.2 139l1.7 .3M14.2 138.7l1.7 .6-1.7 .5zM15.9 139.3l-1.7 .2M416 139.4h3.1M416 139.4l1.7-.6v1.1zM416 139.4l1.7 .2M417.7 139.1l-1.7 .3M12.7 204.4h3.2M416 204.5h3.1M306.8 236.8v32.6"/>
<path d="M355.9 236.8v27.2M416 236.8h-148v32.6M268 252h38.8M306.8 253h109.2M306.8 244.7h49.1M345.9 253v16.4M398.7 253v11M65.9 269.4v2.2M115.9 269.4v2.2M165.9 269.4v2.2M215.9 269.4v2.2M215.9 269.4l.3 .9h-.6z"/>
<path d="M265.9 269.4v2.2M268 266.7h77.9M306.8 261.1h39.1M306.8 263.7h39.1M315.9 269.4v2.2M321.8 261.1v8.3M332.3 261.1v8.3M345.9 264h70.1M365.9 269.4v2.2M366.8 264v5.4M391.5 264v5.4"/>
</g>
<path d="M358.5 242.2v9.2h1.1v-4.3a2.65 2.65 0 0 0 3.1 .9 2.65 2.65 0 0 0 1.7-2.7 2.72 2.72 0 0 0-1.1-2.8 2.72 2.72 0 0 0-3-.1l-.7 .8v-1zM360.2 243.5a1.92 1.92 0 0 1 2.3-.1 1.92 1.92 0 0 1 .7 2.3 1.89 1.89 0 0 1-2.3 1.5 1.89 1.89 0 0 1-1.3-2.4l.2-.7zM365 245.1a3.1 3.1 0 0 0 6.2 0 3.1 3.1 0 0 0-6.2 0zM366.1 245.1a2.01 2.01 0 0 1 4 0 2.01 2.01 0 0 1-4 0zM372 237.2v10.8h1.2v-10.8zM373.6 242.2h1.3l2 3.7 1.8-3.7h.4a1.66 1.66 0 0 1 1.6-1.1h20a1.66 1.66 0 0 1 1.7 1.7v4.7a1.66 1.66 0 0 1-1.7 1.6h-20a1.66 1.66 0 0 1-1.7-1.6v-3.5l-3.8 7.4h-1.3l2.3-4.4zM379.6 241.7l-.3 .5h.6l-.7 1.4v3.9a1.46 1.46 0 0 0 1.5 1.4h20a1.46 1.46 0 0 0 1.5-1.4v-4.7a1.46 1.46 0 0 0-1.5-1.5h-20l-.6 .1zM380.8 243a3 3 0 0 0-.1 4.2 3 3 0 0 0 4.3 .2v-.8a2.47 2.47 0 0 1-3.7 .4 2.47 2.47 0 0 1-.1-3.6 2.47 2.47 0 0 1 3.7 .2v-.7a3.1 3.1 0 0 0-4.1 .1zM396.6 243a2.99 2.99 0 0 0-.5 3.7 2.99 2.99 0 0 0 3.5 1.3l.8-.5 .6-.8 .1-.1-.5-.3a2.28 2.28 0 0 1-2.6 1.3 2.28 2.28 0 0 1-1.7-2.4h5a2.76 2.76 0 0 0-1.6-2.8 2.76 2.76 0 0 0-3.1 .6zM397 243.3a2.21 2.21 0 0 1 2.3-.5 2.21 2.21 0 0 1 1.4 1.9h-4.4l.2-.8zM386.2 242.9a3 3 0 0 0-.6 3.6 3 3 0 0 0 3.3 1.6l.9-.4 .6-.7v1h.6v-5.7h-.6v1a2.84 2.84 0 0 0-4.2-.4zM386.7 243.3a2.31 2.31 0 0 1 2.9-.2 2.31 2.31 0 0 1 .7 2.8 2.28 2.28 0 0 1-2.8 1.6 2.28 2.28 0 0 1-1.6-2.8l.3-.8zM392.4 242.6a1.66 1.66 0 0 1 2.6 .5l-.4 .2-.7-.6h-.4l-.5 .1a.92 .92 0 0 0-.4 1.1 .92 .92 0 0 0 .9 .6 1.91 1.91 0 0 1 1.9 2.1 1.95 1.95 0 0 1-1.9 1.6 1.95 1.95 0 0 1-2-1.6l.6-.1a1.32 1.32 0 0 0 1.8 1.1 1.32 1.32 0 0 0 .5-2l-.5-.3a2.09 2.09 0 0 1-1.9-1.6l.1-.6z" fill-rule="evenodd" fill="#c0c0c0"/>
<g fill="none" stroke="#000" stroke-width=".2">
<path d="M92 166.3v8.7M107.9 166.3v8.7M124.4 166.3v22.7M172.7 166.3v22.7M192.3 166.3v22.7M54.4 190.3h68.8M54.4 196.6h44.3M170.9 197l-.4 3.3-.9-.2zM170.9 197l-5 18.5h-3.8M185.9 197.9v20.8M198.6 197.9v20.8M151.2 213.5l-1.6 4.1"/>
<path d="M185.9 215.5l3.3-.5v1zM185.9 215.5h17M195.3 215l3.3 .5-3.3 .5zM205.3 214.3h2.5v2.5h-2.5zM295 251.6h.8M295 250.8h.8M295.4 250.4v.8M296.3 246.5h.8M296.3 245.7h.8M296.7 245.3v.8M296.7 249h.8M296.7 248.3h.8"/>
<path d="M297.1 247.9v.7M298.3 244h.8M298.3 243.2h.8M298.7 242.8v.8"/>
<circle cx="150.4" cy="215.6" r="1.41"/>
<circle cx="301" cy="242.6" r=".19"/>
</g>
<path d="M75.6 30a1.42 1.42 0 0 0-2-1.3 1.42 1.42 0 0 0-.2 2.5 1.42 1.42 0 0 0 2.2-1v-.2M213.8 30a1.42 1.42 0 0 0-2.1-1.3 1.42 1.42 0 0 0-.1 2.5 1.42 1.42 0 0 0 2.2-1v-.2M349 27l-.1-.1M313.6 47.4l-.1-.1M397.9 55.2l-.1-.1M362.5 75.6l-.1-.1M75.6 130.1a1.42 1.42 0 0 0-2-1.3 1.42 1.42 0 0 0-.2 2.5 1.42 1.42 0 0 0 2.2-1v-.2M213.8 130.1a1.42 1.42 0 0 0-2.1-1.3 1.42 1.42 0 0 0-.1 2.5 1.42 1.42 0 0 0 2.2-1v-.2" fill="none" stroke="#000" stroke-width=".2" stroke-dasharray="1.3 .6" stroke-linecap="butt"/>
<path d="M348.9 26.9l-.1-.2a.82 .82 0 0 1 1.5 0l-.2 .3M313.5 47.3v-.1a.82 .82 0 0 1 1.4 0l-.2 .2M397.8 55.1l-.1-.2a.82 .82 0 0 1 1.4 0l-.2 .3M362.4 75.5l-.1-.1a.82 .82 0 0 1 1.4 0l-.1 .2" fill="none" stroke="#000" stroke-width=".2" stroke-dasharray="1.3 .6" stroke-dashoffset=".4" stroke-linecap="butt"/>
<path d="M143.3 166.3v4.9M92 196.6v19.6M107.9 196.6v19.6M54.4 208h14.8M85.6 213.1h6.4M88.7 212.6l3.3 .5-3.3 .5zM94.7 210.9a5.6 5.6 0 0 0 0 5M105.2 210.9a5.6 5.6 0 0 1 0 5M107.9 213.1l3.3-.5v1zM107.9 213.1h6.3" fill="none" stroke="#808080" stroke-width=".2"/>
<path d="M72.8 180v6.8M211 180v6.8M290.2 180v6.8M390.3 180v6.8M75.6 186.8v-6.8M213.8 186.8v-6.8M293 186.8v-6.8M393.1 186.8v-6.8" fill="none" stroke="#000" stroke-width=".2" stroke-dasharray="1.3 .6" stroke-dashoffset=".1" stroke-linecap="butt"/>
<path d="M93.1 147.5l3.6 6.3h-7.2zM109 147.4l3.6 6.2h-7.1zM193.4 147.4l3.5 6.2h-7zM40.6 193.6l3.6 6.2h-7.2zM137 212.5l3.6 6.2h-7.3zM221.3 212.9l3.6 6.1h-7.2z" fill="none" stroke="#010000" stroke-width=".2"/>
<path d="M126.2 190.3h44.7" fill="none" stroke="#300000" stroke-width=".2" stroke-dasharray="15.2 1.3 1.3 1.3" stroke-dashoffset="4.3" stroke-linecap="butt"/>
<path d="M123.6 190.3h1.7M124.4 189.4v1.7M171.8 190.3h1.8M172.7 189.4v1.7M147.9 254.4h120.1v15h-120.1zM154.9 254.4v11.7M217.2 254.4v11.7M232 254.4v11.7M241.7 254.4v11.7M252.5 254.4v11.7M147.9 266.1h120.1M147.9 262.9h120.1" fill="none" stroke="#300000" stroke-width=".2"/>
<path d="M143.3 211.2v-38.3" fill="none" stroke="#000" stroke-width=".2" stroke-dasharray="15.2 1.3 1.3 1.3" stroke-dashoffset="7.5" stroke-linecap="butt"/>
<path d="M192.3 182.6v15.3" fill="none" stroke="#000" stroke-width=".2" stroke-dasharray="15.2 1.3 1.3 1.3" stroke-dashoffset="7.6" stroke-linecap="butt"/>
<path d="M197.6 190.3h-23.6" fill="none" stroke="#000" stroke-width=".2" stroke-dasharray="15.2 1.3 1.3 1.3" stroke-dashoffset="5.4" stroke-linecap="butt"/>
<path d="M185.9 215.5l3.3-.5v1zM195.3 215l3.3 .5-3.3 .5zM170.9 197l-1.3 3.1 .9 .2z" fill="#000"/>
<path d="M88.7 212.6l3.3 .5-3.3 .5zM107.9 213.1l3.3-.5v1z" fill="#808080"/>
<text font-size="8.5" x="348.4" y="263.5">B</text>
<text font-size="6.8" x="405.6" y="262.3">1</text>
<g font-size="4.2" fill="#010000">
<text x="92" y="152.8">1</text>
<text x="107.9" y="152.6">1</text>
<text x="192.3" y="152.6">1</text>
<text x="39.5" y="198.9">1</text>
<text x="135.8" y="217.7">1</text>
<text x="220.2" y="218.1">1</text>
<text x="19.1" y="262.3">NOTES:</text>
<text x="19.1" y="266.5">1. ALL UNMARKED RADII .050 UNLESS OTHERWISE SPECIFIED.</text>
</g>
<g font-size="4.2">
<text x="93.6" y="165.1" transform="rotate(-90 93.6 165.1)">2.021</text>
<text x="109.5" y="165.1" transform="rotate(-90 109.5 165.1)">1.396</text>
<text x="126" y="165.1" transform="rotate(-90 126 165.1)">.743</text>
<text x="174.3" y="165.1" transform="rotate(-90 174.3 165.1)">1.157</text>
<text x="193.9" y="165.1" transform="rotate(-90 193.9 165.1)">1.928</text>
<text x="45" y="191.9">.700</text>
<text x="45" y="198.2">.450</text>
<text x="141.9" y="217.1">2X</text>
<text x="152.7" y="217.1">.550</text>
<text x="208.6" y="217.1">.500</text>
</g>
<g font-size="4.2" fill="#808080">
<text x="144.9" y="165.1" transform="rotate(-90 144.9 165.1)">0</text>
<text x="50.9" y="209.6">0</text>
<text x="95.8" y="215">.625</text>
</g>
<text font-size="3.5" x="308.4" y="243.1">JG-22450ABR1*01</text>
<text font-size="3.5" fill="#010000" x="308.4" y="251.3">DC-45BPMBY*01</text>
<g font-size="3.4">
<text x="308.4" y="239.6">PART NO.</text>
<text x="347.9" y="256.2">SIZE</text>
<text x="359.4" y="256.1">Secondary Operations</text>
<text x="404.3" y="256.2">REV</text>
<text x="370.8" y="259.6">Drawing</text>
<text x="348.1" y="267.9">SCALE: 1:1</text>
<text x="393.8" y="267.9">SHEET 1 OF 2</text>
</g>
<g font-size="3.4" fill="#010000">
<text x="308.4" y="247.8">PRODUCT</text>
<text x="308.4" y="256.4">CLIENT</text>
</g>
<g font-size="3.2">
<text x="38.3" y="6.7">8</text>
<text x="90.2" y="6.7">7</text>
<text x="139.7" y="6.5">6</text>
<text x="190" y="6.5">5</text>
<text x="240.4" y="6.6">4</text>
<text x="290.4" y="6.7">3</text>
<text x="340.4" y="6.5">2</text>
<text x="391.9" y="6.7">1</text>
<text x="10.9" y="41.6">D</text>
<text x="418.9" y="40.7">D</text>
<text x="10.9" y="106.3">C</text>
<text x="418.4" y="106.4">C</text>
<text x="10.8" y="170.2">B</text>
<text x="419.4" y="170.6">B</text>
<text x="10.8" y="237.2">A</text>
<text x="418.6" y="236.8">A</text>
<text x="38.8" y="273.8">8</text>
<text x="90.4" y="273.8">7</text>
<text x="140.2" y="273.8">6</text>
<text x="190.1" y="273.9">5</text>
<text x="240.5" y="273.8">4</text>
<text x="289" y="273.9">3</text>
<text x="339.1" y="273.8">2</text>
<text x="391.4" y="274.1">1</text>
</g>
<text font-size="3.2" fill="#010000" x="308.4" y="259.6">Lafleur Designs</text>
<g font-size="2.8" fill="#300000">
<text x="171.4" y="256.9">REVISED MACHINING,</text>
<text x="150.6" y="259.7">1</text>
<text x="158.4" y="262.5">CONVERTED PAD PRINTING NOTES TO UV</text>
<text x="172.7" y="259.7">REVISED GRAPHICS,</text>
<text x="217.4" y="258.3">A4, A6, B5,</text>
<text x="220.6" y="261.1">B7, B8</text>
<text x="233.7" y="259.7">S.T.S.</text>
<text x="243.9" y="259.7">J.J.F.</text>
<text x="253.6" y="259.7">3/25/2026</text>
<text x="148.4" y="265.6">REV.</text>
<text x="177.2" y="265.6">DESCRIPTION</text>
<text x="201" y="268.9">REVISIONS</text>
<text x="220.9" y="265.6">ZONE</text>
<text x="235.2" y="265.6">BY</text>
<text x="242.2" y="265.6">APPR'D</text>
<text x="256.8" y="265.6">DATE</text>
</g>
<g font-size="2.5">
<text x="323.3" y="269.1">R.W.H.</text>
<text x="323.6" y="266.2">J.P.M.</text>
<text x="333.2" y="269">4/22/2020</text>
<text x="333.2" y="266.1">4/21/2020</text>
</g>
<g font-size="2.2">
<text x="323.9" y="263.1">NAME</text>
<text x="336.3" y="263.1">DATE</text>
<text x="309.3" y="268.9">CHECKED</text>
<text x="310.3" y="266.1">DRAWN</text>
</g>
<text font-size="2.1" x="268.5" y="268.8">CAD FILE: 22450AB</text>
<g font-size="2">
<text x="273.5" y="238.9">UNLESS OTHERWISE SPECIFIED:</text>
<text x="271.8" y="241.5">DIMENSIONS ARE IN: INCHES[mm]</text>
<text x="273.8" y="244">TOLERANCES: ANGULAR:</text>
<text x="299.3" y="244">2</text>
<text x="273.5" y="249">THREE PLACE DECIMAL:</text>
<text x="274.1" y="246.5">TWO PLACE DECIMAL:</text>
<text x="275.3" y="251.6">PRINTED GRAPHICS:</text>
<text x="296.1" y="251.6">.010</text>
<text x="297.3" y="246.5">.010</text>
<text x="297.8" y="249">.005</text>
</g>
<g font-size="1.9">
<text x="377.1" y="250.8">1305 CHESTER IND. PARKWAY AVON, OHIO 44011-1083 U.S.A.</text>
<text x="271" y="256.5">THE INFORMATION CONTAINED IN THIS</text>
<text x="272.9" y="254.1">PROPRIETARY AND CONFIDENTIAL</text>
<text x="379" y="252.6">PH#: 1-800-248-1233, 440-934-0444 FAX#: 440-934-0088</text>
<text x="269.5" y="261.3">POLYCASE. ANY REPRODUCTION IN PART</text>
<text x="270.8" y="263.7">OR AS A WHOLE WITHOUT THE WRITTEN</text>
<text x="271.9" y="258.9">DRAWING IS THE SOLE PROPERTY OF</text>
<text x="269.7" y="266.1">PERMISSION OF POLYCASE IS PROHIBITED.</text>
</g>
</svg>
